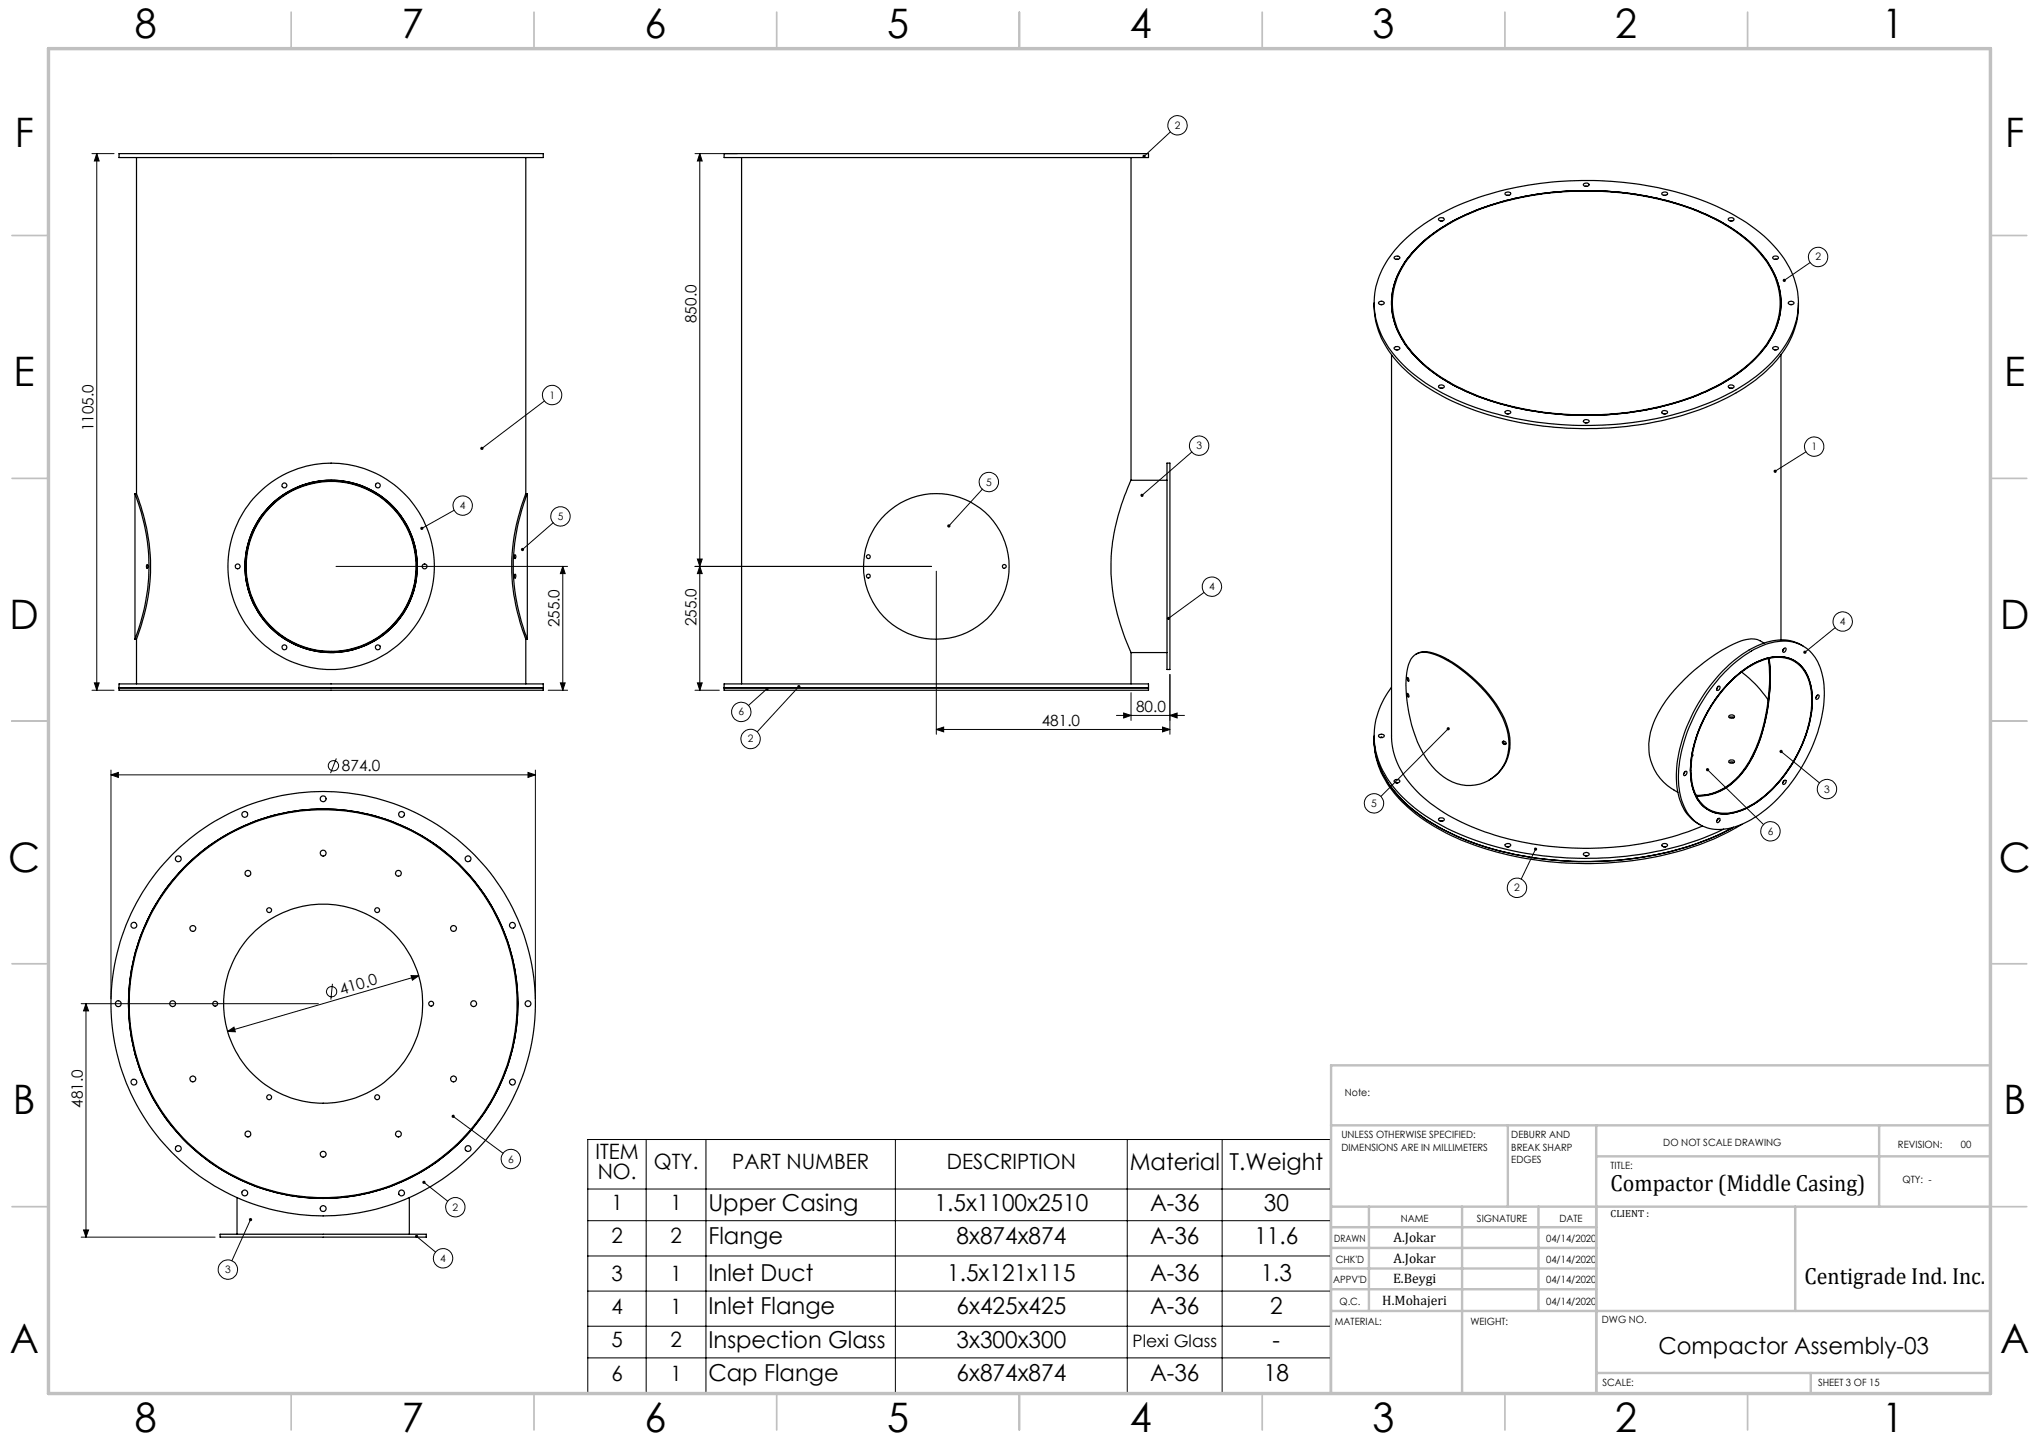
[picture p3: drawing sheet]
<svg xmlns="http://www.w3.org/2000/svg" width="420mm" height="297mm" viewBox="0 0 420 297" stroke-linecap="round" stroke-linejoin="round" font-family="sans-serif">
<g fill="none" stroke="#000" stroke-width=".21">
<path d="M18.9 31.6h4.6M19.9 31.6v110.6M19.9 31.6l.5 1.6h-1zM143.2 31.6h8.7M144.1 31.6l.5 1.6h-.9zM144.1 31.6v110.6M241.1 27.2l-5.4 5M372.9 54.1l-5.4 3.6M112.1 82.6l-12.8 9.8M245.5 93.1l-10.3 8.9M372 93.1l-6.3 3.9M69.2 116.7h47.7"/>
<path d="M93.6 105.1l-6.7 3.7M113.9 107.7l-6.3 5.5M115.9 116.7v25.5M115.9 116.7l.5 1.4h-1zM143.2 116.7h48.7M143.7 115.1h.9l-.5 1.6zM144.1 116.7l.5 1.4h-.9zM192.9 117.6v33.6M202.4 100.7l-7 7.6M241 138.9v12.3M248 122l-7.3 5.4M378 129.3l-6.2 5"/>
<path d="M18.9 142.2h4.6M19.4 140.6h1l-.5 1.6zM22.9 159.6l1.5-.5v1zM22.9 158.6v47.1M22.9 159.6h87.4M69.3 156.2l-1.2 3M108.8 159.1l1.5 .5-1.5 .5zM110.3 158.6v47.1M112.9 142.2h4M115.4 140.6h1l-.5 1.6zM143.2 142.2h5M143.7 140.6h.9l-.5 1.6z"/>
<path d="M158 141.8l-3.8 3.5M164.5 141.4l-8.5 9.3M192.9 150.2l1.5-.4v.9zM192.9 150.2h48.1M230 147.4h14M231.5 146.9l1.5 .5-1.5 .5zM233 142.7v5.7M239.5 149.8l1.5 .4-1.5 .5zM241 147.4l1.5-.5v1zM298.3 150.1l-13.9 13.9M351.7 158.5l11.6 11.3M366.9 154.8l7.9 6.5"/>
<path d="M316.3 174.9l-3 6.2M16.7 206.7h48.9M17.7 206.7v48.1M17.7 206.7l.5 1.5h-1zM46.9 212.4l1.3-.8 .3 .9zM68.5 202.6l-.3 3.3M84.7 200.9l1.6 .1-1.4 .9zM86.3 201l-39.4 11.4M93.3 229.9l10.3 7.6M121.1 234.7h152.9v52.2h-152.9zM133.1 234.7v52.2M145.4 234.7v52.2"/>
<path d="M184.4 234.7v52.2M232.2 234.7v52.2M251.7 234.7v52.2M16.7 254.8h27.6M17.2 253.3h1l-.5 1.5zM51.6 251.2l-3.8 8.5M85.8 254.7l3.9 3.2M87.3 243.5l4.9 3.9M121.1 251.4h152.9M121.1 258.7h152.9M121.1 244.9h152.9M121.1 265.9h152.9"/>
<path d="M121.1 273.2h152.9M121.1 279.7h152.9"/>
<circle cx="242.6" cy="25.8" r="2"/>
<circle cx="374.5" cy="52.9" r="2"/>
<circle cx="113.7" cy="81.4" r="2"/>
<circle cx="203.7" cy="99.3" r="1.99"/>
<circle cx="247" cy="91.8" r="2"/>
<circle cx="373.7" cy="92" r="2"/>
<circle cx="95.3" cy="104.1" r="2"/>
<circle cx="115.5" cy="106.4" r="1.99"/>
<circle cx="249.6" cy="120.8" r="1.99"/>
<circle cx="379.5" cy="128" r="2"/>
<circle cx="68.7" cy="157.7" r="1.06"/>
<circle cx="152.7" cy="146.6" r="2"/>
<circle cx="154.6" cy="152.2" r="2"/>
<circle cx="283" cy="165.5" r="1.99"/>
<circle cx="364.7" cy="171.2" r="2"/>
<circle cx="376.3" cy="162.5" r="2"/>
<circle cx="312.5" cy="182.9" r="2"/>
<circle cx="68.3" cy="204.3" r="1.06"/>
<circle cx="105.2" cy="238.7" r="2"/>
<circle cx="91.3" cy="259.2" r="2"/>
<circle cx="93.8" cy="248.6" r="1.99"/>
<circle cx="47" cy="261.5" r="2"/>
</g>
<g fill="none" stroke="#c0c0c0" stroke-width=".35">
<path d="M60 2.5v7.5M110 2.5v7.5M160 2.5v7.5M210 2.5v7.5M260 2.5v7.5M310 2.5v7.5M360 2.5v7.5M2.5 48.5h7.5M410 48.5h7.5M2.5 98.5h7.5M410 98.5h7.5M2.5 148.5h7.5"/>
<path d="M410 148.5h7.5M2.5 198.5h7.5M410 198.5h7.5M2.5 248.5h7.5M410 248.5h7.5M60 287v7.5M110 287v7.5M160 287v7.5M210 287v7.5M260 287v7.5M310 287v7.5M360 287v7.5"/>
</g>
<g fill="none" stroke="#c0c0c0" stroke-width=".5">
<path d="M410 219.4h-135.8v67.4M274.2 231.8h135.8M310.6 231.8v16.7M328.8 231.8v55.2M328.8 238.2h81.2M387.1 231.8v16.7M274.2 248.5h135.8M274.2 257h54.6M274.2 252.8h54.6M282 248.5v21.5M301.2 248.5v38.3M316.9 248.5v21.5"/>
<path d="M369.8 248.5v21.5M274.2 265.5h54.6M274.2 261.3h54.6M274.2 270h135.8M328.8 282.8h81.2M373 282.8v4.2"/>
</g>
<path d="M10 10h400v277h-400z" fill="none" stroke="#c0c0c0" stroke-width=".7"/>
<g fill="#000">
<path d="M19.9 31.6l.5 1.6h-1zM19.4 140.6h1l-.5 1.6zM115.9 116.7l.5 1.4h-1zM115.4 140.6h1l-.5 1.6zM144.1 116.7l.5 1.4h-.9zM143.7 140.6h.9l-.5 1.6z"/>
<path d="M99 92.1v.5l.3-.2-.3 .2a.34 .34 0 0 0 .5 0 .34 .34 0 0 0 0-.5 .34 .34 0 0 0-.5 0zM86.6 108.6v.4l.3-.2-.3 .2a.33 .33 0 0 0 .5 .1 .33 .33 0 0 0 0-.5 .33 .33 0 0 0-.5 0zM107.5 112.9l-.2 .4 .3-.1-.2 .2a.33 .33 0 0 0 .4 0 .33 .33 0 0 0 .1-.4 .33 .33 0 0 0-.4-.1zM51.4 251a.34 .34 0 0 0 0 .5 .34 .34 0 0 0 .5-.1 .34 .34 0 0 0-.1-.5l-.2 .3 .2-.3zM87.1 243.3a.34 .34 0 0 0 .2 .5 .34 .34 0 0 0 .4-.4 .34 .34 0 0 0-.6-.2l.2 .3zM93.1 229.7l.2 .2-.2-.2a.34 .34 0 0 0 .2 .5 .34 .34 0 0 0 .4-.4 .34 .34 0 0 0-.5-.2zM85.5 254.5a.33 .33 0 0 0 .2 .5 .33 .33 0 0 0 .4-.4 .33 .33 0 0 0-.5-.2l.2 .3zM367.3 57.5l-.1 .4 .3-.2-.3 .2a.33 .33 0 0 0 .5 .1 .33 .33 0 0 0 .1-.4 .33 .33 0 0 0-.5-.1zM365.4 96.8v.5l.3-.3-.3 .3a.34 .34 0 0 0 .4 0 .34 .34 0 0 0 .1-.4 .34 .34 0 0 0-.5-.1zM371.5 134.1v.4l.3-.2-.3 .2a.34 .34 0 0 0 .5 .1 .34 .34 0 0 0 0-.5 .34 .34 0 0 0-.5 0zM366.6 154.6a.33 .33 0 0 0 .2 .5 .33 .33 0 0 0 .4-.4 .33 .33 0 0 0-.5-.2l.2 .3zM351.5 158.3a.34 .34 0 0 0 0 .6 .34 .34 0 0 0 .5-.3 .34 .34 0 0 0-.5-.3l.2 .2zM316.1 174.7a.34 .34 0 0 0 0 .5 .34 .34 0 0 0 .5-.1 .34 .34 0 0 0-.2-.5l-.1 .3 .1-.3zM298.2 149.8a.34 .34 0 0 0-.2 .5 .34 .34 0 0 0 .5 .1 .34 .34 0 0 0 .1-.5l-.3 .2 .3-.2zM195.2 108.1v.4l.2-.2-.2 .3a.34 .34 0 0 0 .5 0 .34 .34 0 0 0 0-.5 .34 .34 0 0 0-.5 0zM235 101.8v.4l.2-.2-.2 .2a.33 .33 0 0 0 .5 0 .33 .33 0 0 0 0-.4 .33 .33 0 0 0-.5 0zM240.4 127.2v.4l.3-.2-.3 .2a.33 .33 0 0 0 .5 0 .33 .33 0 0 0 0-.5 .33 .33 0 0 0-.5 .1zM235.4 32v.4l.3-.2-.3 .2a.33 .33 0 0 0 .5 0 .33 .33 0 0 0 0-.4 .33 .33 0 0 0-.5 0zM157.8 141.6a.33 .33 0 0 0 0 .5 .33 .33 0 0 0 .4 0 .33 .33 0 0 0 .1-.5l-.3 .2 .3-.2zM164.3 141.2a.33 .33 0 0 0 0 .4 .33 .33 0 0 0 .5 0 .33 .33 0 0 0 0-.4l-.3 .2 .3-.2-.3-.1z"/>
<path d="M143.7 115.1h.9l-.5 1.6zM144.1 31.6l.5 1.6h-.9z"/>
<path d="M22.9 159.6l1.5-.5v1zM108.8 159.1l1.5 .5-1.5 .5z"/>
<path d="M231.5 146.9l1.5 .5-1.5 .5zM241 147.4l1.5-.5v1z"/>
<path d="M239.5 149.8l1.5 .4-1.5 .5zM192.9 150.2l1.5-.4v.9z"/>
<path d="M46.9 212.4l1.6 .1-.3-.9zM84.7 200.9l.2 1 1.4-.9z"/>
<path d="M17.2 253.3h1l-.5 1.5zM17.7 206.7l.5 1.5h-1z"/>
</g>
<g fill="none" stroke="#000" stroke-width=".25">
<path d="M24.5 31.6h87.4v.9h-87.4zM28.1 32.5v69.2M108.3 32.5v69.2M149.2 31.6h87.4v.9h-87.4zM152.8 32.5v108.4M233 32.5v66.4M310.1 39.7a.63 .63 0 0 1 .6-.2 .63 .63 0 0 1 .4 .5 .65 .65 0 0 1-1.1-.2zM326.2 37.8a.57 .57 0 0 1 .7-.2 .57 .57 0 0 1 .4 .6 .63 .63 0 0 1-.7 .2 .63 .63 0 0 1-.4-.5zM326.5 38.4h.5M342.3 39.8l.1-.1a.71 .71 0 0 1 1.1 .2 .66 .66 0 0 1-.6 .4 .66 .66 0 0 1-.6-.5zM287.3 52.8a.65 .65 0 0 1 1 .4v.1a.57 .57 0 0 1-.7 .2 .57 .57 0 0 1-.4-.6zM287.5 53.4h.5"/>
<path d="M289.1 49.6a45.1 45.1 0 0 1 21.1-10.6 71.6 71.6 0 0 1 42.3 3 33.2 33.2 0 0 1 15.3 11.8 15.8 15.8 0 0 1-1.6 19.5 39.4 39.4 0 0 1-18.4 11.2 71.4 71.4 0 0 1-46.8-1.7 33.2 33.2 0 0 1-15.4-11.8 15.8 15.8 0 0 1 1.7-19.5zM291.9 50.9a39.9 39.9 0 0 1 19.2-9.8 65.6 65.6 0 0 1 38.5 2.3 31.5 31.5 0 0 1 14.5 10.6 14.4 14.4 0 0 1-.9 18 33.6 33.6 0 0 1-15.6 10.2 64.9 64.9 0 0 1-45.7-1.6 28.3 28.3 0 0 1-13.3-11.1 14.3 14.3 0 0 1 1.7-16.7zM292.7 50.4a41.7 41.7 0 0 1 19.6-9.5 64.7 64.7 0 0 1 39.1 3.4 29.2 29.2 0 0 1 13 10.4 14.4 14.4 0 0 1-1.4 17.3 32.4 32.4 0 0 1-13.5 9.3 64.5 64.5 0 0 1-47.5-.8 29 29 0 0 1-12.9-10.4 14.3 14.3 0 0 1 1.3-17.3zM296.3 45a.68 .68 0 0 1 1.2 .3 .66 .66 0 0 1-.7 .2 .66 .66 0 0 1-.5-.5zM296.7 45.5h.4M310.4 40.2h.4M342.7 40.2h.4M356.1 45a.58 .58 0 0 1 .6-.2 .58 .58 0 0 1 .4 .6l-.2 .1a.49 .49 0 0 1-.6 0 .49 .49 0 0 1-.2-.5zM356.4 45.5h.4M365.3 52.8a.59 .59 0 0 1 .6-.1 .59 .59 0 0 1 .4 .5l-.2 .2a.5 .5 0 0 1-.6 .1 .5 .5 0 0 1-.3-.6zM365.5 53.4h.4M283 62.4a17.9 17.9 0 0 0 6.4 13.7 44.3 44.3 0 0 0 20.2 10.2 71.1 71.1 0 0 0 42.4-2.7 34.1 34.1 0 0 0 15.2-11 16.7 16.7 0 0 0 3.3-10.2"/>
<path d="M284 62.2a.58 .58 0 0 1 .7-.2 .58 .58 0 0 1 .4 .5 .63 .63 0 0 1-.6 .3 .63 .63 0 0 1-.5-.5zM284.3 62.7h.4M286.6 73.1v78.5a17.1 17.1 0 0 0 6.6 12.6 44.5 44.5 0 0 0 21.3 9.4 65.2 65.2 0 0 0 36.2-3.5M287.2 71.6l.1-.1a.62 .62 0 0 1 1 .3 .62 .62 0 0 1-.6 .3 .62 .62 0 0 1-.5-.5zM287.5 72h.5M296.5 79.4l.1-.1a.49 .49 0 0 1 .6 0 .49 .49 0 0 1 .2 .5 .62 .62 0 0 1-1.1-.3zM296.7 80h.4M356.1 79.4l.1-.1a.59 .59 0 0 1 1 .5 .68 .68 0 0 1-1.2-.3zM356.4 80h.4M365.2 71.5a.57 .57 0 0 1 .7-.2 .57 .57 0 0 1 .4 .6 .65 .65 0 0 1-1.1-.3zM365.5 72h.4M366.9 73.1v58.7"/>
<path d="M368.5 62.2a.55 .55 0 0 1 .6-.2 .55 .55 0 0 1 .4 .6 .58 .58 0 0 1-.7 .2 .58 .58 0 0 1-.4-.5zM368.8 62.7h.3M233 98.9a40.1 40.1 0 0 0-1.9 30.8l1.9 4.7M233 98.9h7.4M240.4 95.4h.6v42.5h-.6zM310.1 84.7a.55 .55 0 0 1 .7-.2 .55 .55 0 0 1 .3 .6 .71 .71 0 0 1-1.1-.2zM310.4 85.2h.4M326.2 86.6a.63 .63 0 0 1 .6-.2 .63 .63 0 0 1 .5 .5 .64 .64 0 0 1-.6 .2 .64 .64 0 0 1-.5-.4zM326.5 87.1h.5M342.3 84.8a.67 .67 0 0 1 1.2 .2 .61 .61 0 0 1-.7 .3 .61 .61 0 0 1-.5-.5zM342.7 85.2h.4M27.8 101.7a40.3 40.3 0 0 1 0 30"/>
<path d="M27.8 101.7h.3M27.8 101.7v30M28.1 101.7a40.3 40.3 0 0 1 0 30M30.3 116.3l.1 .2a.32 .32 0 0 1 .1 .3 .32 .32 0 0 1-.3 .2zM106 118.3l.2 .1v.6a.36 .36 0 0 1-.2-.6zM106.1 114.3l.2 .3-.1 .4-.3-.3zM108.3 101.7a40.3 40.3 0 0 0 0 30M108.3 101.7h.3M108.6 101.7a40.3 40.3 0 0 0 0 30M108.6 101.7v30M27.8 131.7h.3M28.1 131.7v9.2"/>
<path d="M108.3 131.7v9.2M108.3 131.7h.3M233 134.4v6.5M233 134.4h7.4M289.9 139.6l.3 .2v.5l-.3-.3zM291.3 135a4.1 4.1 0 0 1 4.3-.2 29.2 29.2 0 0 1 13.9 13 10 10 0 0 1-.9 11.3 8.5 8.5 0 0 1-12.1 .3 21.9 21.9 0 0 1-6.3-12.6 19.8 19.8 0 0 1 .2-10.5l.2-.5zM291.7 134.7a4.5 4.5 0 0 1 4.2 .1 29.3 29.3 0 0 1 14 13.3 10.2 10.2 0 0 1-.7 10.5l-1.3 1.3-1.2 .8M355.4 138.4a19.6 19.6 0 0 1 10.7-6.3 7.9 7.9 0 0 1 9.1 6.4 23.5 23.5 0 0 1-1.6 14.6 32.5 32.5 0 0 1-13.4 16 10.8 10.8 0 0 1-9.5 1 8.9 8.9 0 0 1-4.7-7 27.5 27.5 0 0 1 3.8-17.2 35 35 0 0 1 5.6-7.5zM356.9 139.9a14.1 14.1 0 0 1 9.8-4.6 6.6 6.6 0 0 1 6.3 5.7 21.7 21.7 0 0 1-2.7 14.3 24.5 24.5 0 0 1-11.5 11.6 7.5 7.5 0 0 1-8-.9 10.2 10.2 0 0 1-2.6-8.1 28.6 28.6 0 0 1 8.7-18zM358.7 138.4a22.5 22.5 0 0 1 5.5 5.8M363.4 132.5a4.9 4.9 0 0 0-5.2-.3 38.2 38.2 0 0 0-15.9 13.4 13.6 13.6 0 0 0-2.3 11 10.2 10.2 0 0 0 4.8 6.1M364.2 135.6a37.4 37.4 0 0 1-3.8 21.2 13.5 13.5 0 0 1-8.5 6.8l-2.5 .2"/>
<path d="M364.3 135.6a36.9 36.9 0 0 1-3.9 21.3 12.6 12.6 0 0 1-10.5 7h-.5M364.4 135.6a37.1 37.1 0 0 1-4 21.5 12.7 12.7 0 0 1-9.4 6.8h-1.5M367.4 133.6l.3-.1a.45 .45 0 0 1 .1 .6 .45 .45 0 0 1-.6 .1zM367.5 133.6l-.3 .4M371.4 133a9.4 9.4 0 0 0-9.2-.1 29.7 29.7 0 0 0-13.6 14.3 26.9 26.9 0 0 0-3.1 15.7 9.1 9.1 0 0 0 4.6 7M24.5 141.7h87.4M24.5 140.9h87.4v1.3h-87.4zM149.2 141.7h87.4M149.2 140.9h87.4v1.3h-87.4zM283 152.2a18 18 0 0 0 6.4 13.1 45.4 45.4 0 0 0 21.3 10.4 70.6 70.6 0 0 0 43.2-3.7l3.1-1.6M283 151.6a17.9 17.9 0 0 0 6.4 14.1 44.3 44.3 0 0 0 20.2 10.1 71.2 71.2 0 0 0 43.4-3l5.8-3M284 151.4l.3-.1a.46 .46 0 0 1 .6-.1 .46 .46 0 0 1 .1 .6h-.1a.57 .57 0 0 1-.9-.4z"/>
<path d="M284.3 151.9h.4M286.6 141.5a15.8 15.8 0 0 0 0 20 35.2 35.2 0 0 0 16.4 11.3 71.3 71.3 0 0 0 47.9-.2l4.1-1.8M289.9 142.8l.2 .2 .1 .5a.49 .49 0 0 1-.3-.7zM309.5 152.7a.39 .39 0 0 1 .6 .1 .39 .39 0 0 1-.1 .5 .46 .46 0 0 1-.5-.6zM309.7 152.6a.49 .49 0 0 0 .5 .6M347 159a.28 .28 0 0 1 .4-.1 .28 .28 0 0 1 .1 .4 .39 .39 0 0 1-.3 .4 .39 .39 0 0 1-.4-.1zM347.1 159l-.3 .4M348.5 155.7h.1M348.6 155.4l.1 .2-.2 .2M353.9 141.4l.1-.1a.45 .45 0 0 1 .3 .6 .45 .45 0 0 1-.5 .3 .46 .46 0 0 1 .1-.8zM353.9 141.4l-.3 .4M356.1 147.5a.63 .63 0 0 1 .7-.3 .63 .63 0 0 1 .5 .5 .63 .63 0 0 1-.7 .2 .63 .63 0 0 1-.5-.4z"/>
<path d="M356.1 156.7l.2-.1a.58 .58 0 0 1 1 .3 .62 .62 0 0 1-.7 .3 .62 .62 0 0 1-.5-.5zM356.2 157.1l.4-.2 .6 .2M356.2 147.8l.2-.1 .8 .1M356.2 140.5a16.2 16.2 0 0 1 9.3-5.2 6.5 6.5 0 0 1 7.3 5.1 19.2 19.2 0 0 1-1.4 12.6 26.7 26.7 0 0 1-11.4 13.3 8.5 8.5 0 0 1-8 .6 8.4 8.4 0 0 1-3.8-7.6 27.5 27.5 0 0 1 8-18.8zM356.4 140.5a15.2 15.2 0 0 1 9.7-5.1 6.6 6.6 0 0 1 6.8 5.8 22 22 0 0 1-2.8 14.3 24.5 24.5 0 0 1-11 11.1 7.6 7.6 0 0 1-8.1-.6 10 10 0 0 1-2.7-8 28.2 28.2 0 0 1 8.1-17.5zM374.3 143.3a.26 .26 0 0 1 .3-.1 .26 .26 0 0 1 .1 .3 .35 .35 0 0 1-.3 .5 .35 .35 0 0 1-.4-.3zM374.3 143.2l-.3 .5M287.2 160.8a.65 .65 0 0 1 1.1 .2v.1a.61 .61 0 0 1-.7 .1 .61 .61 0 0 1-.4-.4zM287.5 161.2h.5M296.4 168.6a.59 .59 0 0 1 .6-.2 .59 .59 0 0 1 .5 .5 .65 .65 0 0 1-1.2-.2zM296.7 169.1h.4M310.1 174a.64 .64 0 0 1 .6-.3 .64 .64 0 0 1 .5 .5 .72 .72 0 0 1-1.2-.2z"/>
<path d="M310.4 174.4h.4M326.2 175.8a.63 .63 0 0 1 .7-.2 .63 .63 0 0 1 .4 .5 .67 .67 0 0 1-1.1-.2zM326.5 176.2h.5M342.3 174a.64 .64 0 0 1 .7-.3 .64 .64 0 0 1 .5 .5 .63 .63 0 0 1-.7 .2 .63 .63 0 0 1-.5-.4zM342.7 174.4h.4M344.8 162.7l.8 .5M353.8 168.7a.28 .28 0 0 1 .5-.1 .28 .28 0 0 1 0 .4 .37 .37 0 0 1-.3 .4 .37 .37 0 0 1-.4-.1zM353.9 168.6l-.3 .5M367.3 160.9a.3 .3 0 0 1 .5-.2 .3 .3 0 0 1 0 .5 .35 .35 0 0 1-.2 .3 .35 .35 0 0 1-.4-.1zM367.5 160.8l-.3 .4M45.3 254.2h42.5v.6h-42.5zM48.8 246.7v7.5"/>
<path d="M84.3 246.7v7.5"/>
<circle cx="58.6" cy="100" r=".5"/>
<circle cx="77.8" cy="100" r=".5"/>
<circle cx="48.9" cy="116.7" r=".5"/>
<circle cx="68.2" cy="116.7" r="17.5"/>
<circle cx="68.2" cy="116.6" r="21.3"/>
<circle cx="68.2" cy="116.7" r="17.8"/>
<circle cx="68.2" cy="116.7" r="17.7"/>
<circle cx="68.2" cy="116.7" r="17.6"/>
<circle cx="87.5" cy="116.7" r=".49"/>
<circle cx="178.9" cy="118.7" r=".4"/>
<circle cx="178.9" cy="114.6" r=".39"/>
<circle cx="192.9" cy="116.7" r="15"/>
<circle cx="206.9" cy="116.7" r=".39"/>
<circle cx="58.6" cy="133.3" r=".5"/>
<circle cx="77.8" cy="133.3" r=".51"/>
<circle cx="36.7" cy="176.9" r=".6"/>
<circle cx="50.4" cy="167.7" r=".6"/>
<circle cx="51.1" cy="179.9" r=".61"/>
<circle cx="66.6" cy="175.7" r=".6"/>
<circle cx="66.6" cy="164.5" r=".61"/>
<circle cx="82.1" cy="179.9" r=".61"/>
<circle cx="82.7" cy="167.7" r=".59"/>
<circle cx="96.4" cy="176.9" r=".6"/>
<circle cx="27.6" cy="190.6" r=".6"/>
<circle cx="39.7" cy="191.2" r=".6"/>
<circle cx="55.4" cy="187.5" r=".5"/>
<circle cx="77.7" cy="187.5" r=".5"/>
<circle cx="93.4" cy="191.2" r=".6"/>
<circle cx="105.5" cy="190.6" r=".6"/>
<circle cx="24.4" cy="206.7" r=".61"/>
<circle cx="35.6" cy="206.7" r=".61"/>
<circle cx="44.3" cy="206.7" r=".5"/>
<circle cx="66.6" cy="206.7" r="40.1"/>
<circle cx="66.6" cy="206.7" r="40"/>
<circle cx="66.6" cy="206.7" r="43.7"/>
<circle cx="66.6" cy="206.7" r="20.5"/>
<circle cx="88.8" cy="206.7" r=".5"/>
<circle cx="97.6" cy="206.7" r=".6"/>
<circle cx="108.8" cy="206.7" r=".6"/>
<circle cx="27.6" cy="222.9" r=".6"/>
<circle cx="36.7" cy="236.6" r=".6"/>
<circle cx="39.7" cy="222.2" r=".6"/>
<circle cx="51.1" cy="233.6" r=".61"/>
<circle cx="55.4" cy="226" r=".5"/>
<circle cx="66.6" cy="237.7" r=".6"/>
<circle cx="77.7" cy="226" r=".5"/>
<circle cx="82.1" cy="233.6" r=".61"/>
<circle cx="93.4" cy="222.2" r=".6"/>
<circle cx="96.4" cy="236.6" r=".6"/>
<circle cx="105.6" cy="222.9" r=".59"/>
<circle cx="50.4" cy="245.7" r=".6"/>
<circle cx="66.6" cy="248.9" r=".61"/>
<circle cx="82.7" cy="245.7" r=".6"/>
</g>
<g font-size="8.4">
<text x="27.7" y="7.9">8</text>
<text x="82.7" y="7.9">7</text>
<text x="132.7" y="7.9">6</text>
<text x="182.7" y="7.9">5</text>
<text x="232.7" y="7.9">4</text>
<text x="282.7" y="7.9">3</text>
<text x="332.7" y="7.9">2</text>
<text x="387.7" y="7.9">1</text>
<text x="3" y="30.3">F</text>
<text x="413" y="30.3">F</text>
<text x="2.8" y="79.5">E</text>
<text x="412.8" y="79.5">E</text>
<text x="2" y="129.5">D</text>
<text x="412" y="129.5">D</text>
<text x="1.7" y="179.5">C</text>
<text x="411.7" y="179.5">C</text>
<text x="2.7" y="229.5">B</text>
<text x="412.7" y="229.5">B</text>
<text x="2" y="278.8">A</text>
<text x="412" y="278.8">A</text>
<text x="27.7" y="294.9">8</text>
<text x="82.7" y="294.9">7</text>
<text x="132.7" y="294.9">6</text>
<text x="182.7" y="294.9">5</text>
<text x="232.7" y="294.9">4</text>
<text x="282.7" y="294.9">3</text>
<text x="332.7" y="294.9">2</text>
<text x="387.7" y="294.9">1</text>
</g>
<g font-size="4.8">
<text x="232.7" y="241">Material</text>
<text x="253.3" y="241">T.Weight</text>
<text x="331.8" y="245.2">Compactor (Middle Casing)</text>
<text x="145.9" y="249.3">Upper Casing</text>
<text x="192.5" y="249.3">1.5x1100x2510</text>
<text x="236.9" y="249.3">A-36</text>
<text x="260.3" y="249.3">30</text>
<text x="145.9" y="256.2">Flange</text>
<text x="197" y="256.2">8x874x874</text>
<text x="236.9" y="256.2">A-36</text>
<text x="258.4" y="256.2">11.6</text>
<text x="145.9" y="263.9">Inlet Duct</text>
<text x="195.1" y="263.9">1.5x121x115</text>
<text x="236.9" y="263.9">A-36</text>
<text x="259.7" y="263.9">1.3</text>
<text x="371.7" y="264.5">Centigrade Ind. Inc.</text>
<text x="145.9" y="270.7">Inlet Flange</text>
<text x="197" y="270.7">6x425x425</text>
<text x="236.9" y="270.7">A-36</text>
<text x="261.6" y="270.7">2</text>
<text x="145.9" y="277.6">Inspection Glass</text>
<text x="197" y="277.6">3x300x300</text>
<text x="262.1" y="277.6">-</text>
<text x="341.6" y="278.8">Compactor Assembly-03</text>
<text x="145.9" y="284.5">Cap Flange</text>
<text x="197" y="284.5">6x874x874</text>
<text x="236.9" y="284.5">A-36</text>
<text x="260.3" y="284.5">18</text>
</g>
<g font-size="4.4">
<text x="122.7" y="238.8">ITEM</text>
<text x="123.1" y="242.9">NO.</text>
<text x="134.7" y="240.9">QTY.</text>
<text x="150.8" y="240.9">PART NUMBER</text>
<text x="195.1" y="240.9">DESCRIPTION</text>
<text x="125.9" y="249.2">1</text>
<text x="138.1" y="249.2">1</text>
<text x="125.9" y="256.1">2</text>
<text x="138.1" y="256.1">2</text>
<text x="125.9" y="263.7">3</text>
<text x="138.1" y="263.7">1</text>
<text x="125.9" y="270.6">4</text>
<text x="138.1" y="270.6">1</text>
<text x="125.9" y="277.5">5</text>
<text x="138.1" y="277.5">2</text>
<text x="125.9" y="284.4">6</text>
<text x="138.1" y="284.4">1</text>
</g>
<text font-size="3.5" x="233.3" y="277.4">Plexi Glass</text>
<g font-size="3.2">
<text x="143.4" y="66.5" transform="rotate(-90 143.4 66.5)">850.0</text>
<text x="19.2" y="88.8" transform="rotate(-90 19.2 88.8)">1105.0</text>
<text x="115.2" y="129.2" transform="rotate(-90 115.2 129.2)">255.0</text>
<text x="143.4" y="129" transform="rotate(-90 143.4 129)">255.0</text>
<text x="214.6" y="149.5">481.0</text>
<text x="234" y="146.6">80.0</text>
<text x="70.4" y="158.9">874.0</text>
<text x="70.3" y="204.9" transform="rotate(-16 70.3 204.9)">410.0</text>
<text x="17" y="228.2" transform="rotate(-90 17 228.2)">481.0</text>
</g>
<g font-size="2.8">
<text x="287" y="255.9">A.Jokar</text>
<text x="287" y="260.1">A.Jokar</text>
<text x="284.7" y="268.7">H.Mohajeri</text>
<text x="286.9" y="264.2">E.Beygi</text>
</g>
<g font-size="2.1">
<text x="242" y="26.5">2</text>
<text x="373.9" y="53.7">2</text>
<text x="113.2" y="82.1">1</text>
<text x="246.4" y="92.5">3</text>
<text x="373.1" y="92.7">1</text>
<text x="203.1" y="100">5</text>
<text x="94.7" y="104.9">4</text>
<text x="114.9" y="107.1">5</text>
<text x="249.1" y="121.6">4</text>
<text x="379" y="128.7">4</text>
<text x="152.1" y="147.4">6</text>
<text x="154" y="152.9">2</text>
<text x="282.5" y="166.2">5</text>
<text x="375.8" y="163.2">3</text>
<text x="364.1" y="171.9">6</text>
<text x="311.9" y="183.6">2</text>
<text x="277" y="225.8">Note:</text>
<text x="104.7" y="239.4">6</text>
<text x="276.3" y="234.5">UNLESS OTHERWISE SPECIFIED:</text>
<text x="276.3" y="237">DIMENSIONS ARE IN MILLIMETERS</text>
<text x="311.3" y="234.5">DEBURR AND</text>
<text x="311.3" y="237">BREAK SHARP</text>
<text x="311.3" y="239.5">EDGES</text>
<text x="342.6" y="235.9">DO NOT SCALE DRAWING</text>
<text x="391" y="236.5">REVISION:</text>
<text x="403.9" y="236.5">00</text>
<text x="331.8" y="240.8">TITLE:</text>
<text x="391.9" y="243.6">QTY: -</text>
<text x="93.2" y="249.4">2</text>
<text x="288.5" y="251.7">NAME</text>
<text x="304.2" y="251.7">SIGNATURE</text>
<text x="321.2" y="251.7">DATE</text>
<text x="331.8" y="250.7">CLIENT :</text>
<text x="274.8" y="255.8">DRAWN</text>
<text x="318.5" y="255.8">04/14/2020</text>
<text x="46.4" y="262.2">3</text>
<text x="90.7" y="259.9">4</text>
<text x="275.1" y="260.1">CHK'D</text>
<text x="318.5" y="260">04/14/2020</text>
<text x="274.6" y="264.2">APPV'D</text>
<text x="275.9" y="268.7">Q.C.</text>
<text x="318.5" y="264.2">04/14/2020</text>
<text x="318.5" y="268.7">04/14/2020</text>
<text x="275" y="273">MATERIAL:</text>
<text x="302.9" y="273">WEIGHT:</text>
<text x="330" y="272.5">DWG NO.</text>
<text x="330.1" y="285.6">SCALE:</text>
<text x="374.5" y="285.6">SHEET 3 OF 15</text>
</g>
</svg>
